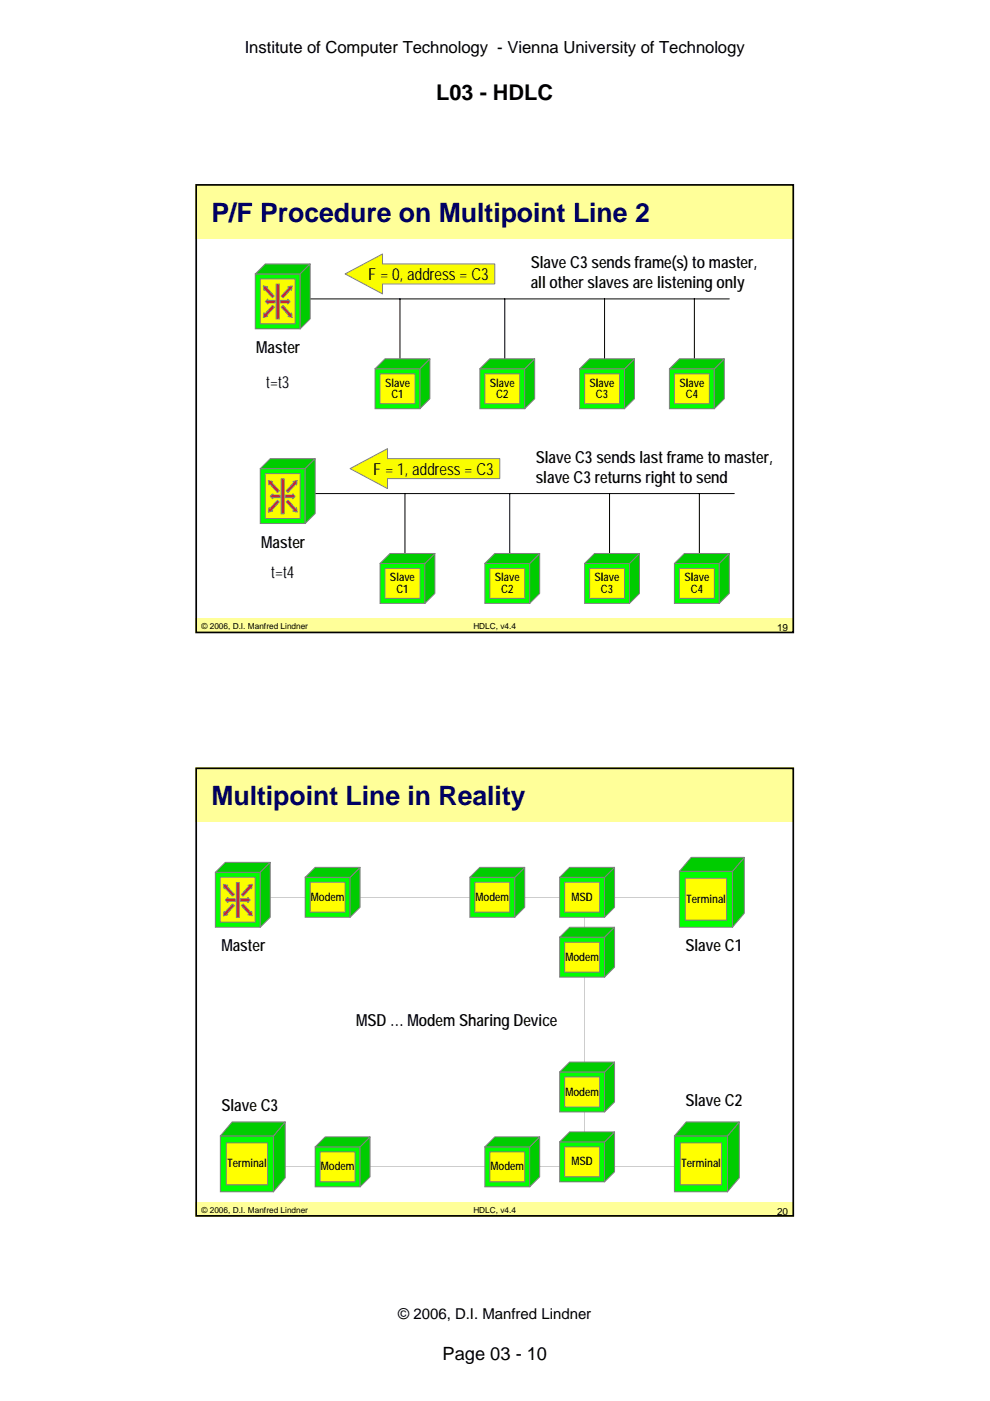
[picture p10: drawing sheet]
<svg xmlns="http://www.w3.org/2000/svg" width="210mm" height="297mm" viewBox="0 0 210 297" stroke-linecap="round" stroke-linejoin="round" font-family="sans-serif">
<g fill="#ff9">
<path d="M41.4 39h127v11.7h-127z"/>
<path d="M41.4 131.1h127v3.2h-127z"/>
</g>
<path d="M65.8 63.4h88.9M84.8 63.4v12.7M107.1 63.4v12.7M128.2 63.4v12.7M147.3 63.4v12.7" fill="none" stroke="#000" stroke-width=".21"/>
<path d="M79.5 78.2h9.6v8.5h-9.6z" fill="#0f0"/>
<path d="M79.5 78.2h9.6v8.5h-9.6z" fill="none" stroke="#808080" stroke-width=".21"/>
<path d="M80.6 79.2h7.4v6.4h-7.4z" fill="#ff0"/>
<path d="M80.6 79.2h7.4v6.4h-7.4z" fill="none" stroke="#808080" stroke-width=".21"/>
<path d="M89.1 78.2l2.1-2.1v8.4l-2.1 2.2z" fill-rule="evenodd" fill="#0c0"/>
<path d="M89.1 78.2l2.1-2.1v8.4l-2.1 2.2z" fill="none" stroke="#808080" stroke-width=".21"/>
<path d="M79.5 78.2l2.2-2.1h9.5l-2.1 2.1z" fill-rule="evenodd" fill="#0c0"/>
<path d="M79.5 78.2l2.2-2.1h9.5l-2.1 2.1z" fill="none" stroke="#808080" stroke-width=".21"/>
<path d="M54.1 58.1h9.6v11.6h-9.6z" fill="#0f0"/>
<path d="M54.1 58.1h9.6v11.6h-9.6z" fill="none" stroke="#808080" stroke-width=".21"/>
<path d="M55.2 59.1h7.4v9.6h-7.4z" fill="#fafd00"/>
<path d="M55.2 59.1h7.4v9.6h-7.4z" fill="none" stroke="#808080" stroke-width=".21"/>
<path d="M58.6 60.2h.6v7.4h-.6z" fill="#fc0128"/>
<path d="M58.6 60.2h.6v7.4h-.6z" fill="none" stroke="#808080" stroke-width=".21"/>
<path d="M56.8 63.4v.3h1.6v.5h-1.6v.3l-.5-.6z" fill-rule="evenodd" fill="#fc0128"/>
<path d="M56.8 63.4v.3h1.6v.5h-1.6v.3l-.5-.6z" fill="none" stroke="#808080" stroke-width=".21"/>
<path d="M59.4 63.7h1.6v-.3l.6 .5-.6 .6v-.3h-1.6z" fill-rule="evenodd" fill="#fc0128"/>
<path d="M59.4 63.7h1.6v-.3l.6 .5-.6 .6v-.3h-1.6z" fill="none" stroke="#808080" stroke-width=".21"/>
<path d="M56 66.4l.2 .1 1.6-1.7 .4 .3-1.6 1.8 .2 .2-.9 .2z" fill-rule="evenodd" fill="#fc0128"/>
<path d="M56 66.4l.2 .1 1.6-1.7 .4 .3-1.6 1.8 .2 .2-.9 .2z" fill="none" stroke="#808080" stroke-width=".21"/>
<path d="M59.6 65.1l.4-.3 1.6 1.7 .2-.1 .2 .9-1-.2 .3-.2z" fill-rule="evenodd" fill="#fc0128"/>
<path d="M59.6 65.1l.4-.3 1.6 1.7 .2-.1 .2 .9-1-.2 .3-.2z" fill="none" stroke="#808080" stroke-width=".21"/>
<path d="M55.9 60.6l.9 .2-.2 .2 1.6 1.8-.4 .3-1.6-1.7-.2 .2z" fill-rule="evenodd" fill="#fc0128"/>
<path d="M55.9 60.6l.9 .2-.2 .2 1.6 1.8-.4 .3-1.6-1.7-.2 .2z" fill="none" stroke="#808080" stroke-width=".21"/>
<path d="M61 60.8l1-.2-.2 1-.2-.2-1.6 1.7-.4-.3 1.7-1.8z" fill-rule="evenodd" fill="#fc0128"/>
<path d="M61 60.8l1-.2-.2 1-.2-.2-1.6 1.7-.4-.3 1.7-1.8z" fill="none" stroke="#808080" stroke-width=".21"/>
<path d="M56.3 56h9.5l-2.1 2.1h-9.6z" fill-rule="evenodd" fill="#0c0"/>
<path d="M56.3 56h9.5l-2.1 2.1h-9.6z" fill="none" stroke="#808080" stroke-width=".21"/>
<path d="M63.7 58.1l2.1-2.1v11.6l-2.1 2.1z" fill-rule="evenodd" fill="#0c0"/>
<path d="M63.7 58.1l2.1-2.1v11.6l-2.1 2.1z" fill="none" stroke="#808080" stroke-width=".21"/>
<path d="M73.2 58.1l7.9-4.3v2.2h23.8v4.2h-23.8v2.1z" fill-rule="evenodd" fill="#fafd00"/>
<path d="M73.2 58.1l7.9-4.3v2.2h23.8v4.2h-23.8v2.1z" fill="none" stroke="#808080" stroke-width=".21"/>
<path d="M101.8 78.2h9.5v8.5h-9.5z" fill="#0f0"/>
<path d="M101.8 78.2h9.5v8.5h-9.5z" fill="none" stroke="#808080" stroke-width=".21"/>
<path d="M102.8 79.2h7.4v6.4h-7.4z" fill="#ff0"/>
<path d="M102.8 79.2h7.4v6.4h-7.4z" fill="none" stroke="#808080" stroke-width=".21"/>
<path d="M111.3 78.2l2.1-2.1v8.4l-2.1 2.2z" fill-rule="evenodd" fill="#0c0"/>
<path d="M111.3 78.2l2.1-2.1v8.4l-2.1 2.2z" fill="none" stroke="#808080" stroke-width=".21"/>
<path d="M101.8 78.2l2.1-2.1h9.5l-2.1 2.1z" fill-rule="evenodd" fill="#0c0"/>
<path d="M101.8 78.2l2.1-2.1h9.5l-2.1 2.1z" fill="none" stroke="#808080" stroke-width=".21"/>
<path d="M122.9 78.2h9.6v8.5h-9.6z" fill="#0f0"/>
<path d="M122.9 78.2h9.6v8.5h-9.6z" fill="none" stroke="#808080" stroke-width=".21"/>
<path d="M124 79.2h7.4v6.4h-7.4z" fill="#ff0"/>
<path d="M124 79.2h7.4v6.4h-7.4z" fill="none" stroke="#808080" stroke-width=".21"/>
<path d="M132.5 78.2l2.1-2.1v8.4l-2.1 2.2z" fill-rule="evenodd" fill="#0c0"/>
<path d="M132.5 78.2l2.1-2.1v8.4l-2.1 2.2z" fill="none" stroke="#808080" stroke-width=".21"/>
<path d="M122.9 78.2l2.2-2.1h9.5l-2.1 2.1z" fill-rule="evenodd" fill="#0c0"/>
<path d="M122.9 78.2l2.2-2.1h9.5l-2.1 2.1z" fill="none" stroke="#808080" stroke-width=".21"/>
<path d="M142 78.2h9.5v8.5h-9.5z" fill="#0f0"/>
<path d="M142 78.2h9.5v8.5h-9.5z" fill="none" stroke="#808080" stroke-width=".21"/>
<path d="M143 79.2h7.5v6.4h-7.5z" fill="#ff0"/>
<path d="M143 79.2h7.5v6.4h-7.5z" fill="none" stroke="#808080" stroke-width=".21"/>
<path d="M151.5 78.2l2.1-2.1v8.4l-2.1 2.2z" fill-rule="evenodd" fill="#0c0"/>
<path d="M151.5 78.2l2.1-2.1v8.4l-2.1 2.2z" fill="none" stroke="#808080" stroke-width=".21"/>
<path d="M142 78.2l2.1-2.1h9.5l-2.1 2.1z" fill-rule="evenodd" fill="#0c0"/>
<path d="M142 78.2l2.1-2.1h9.5l-2.1 2.1z" fill="none" stroke="#808080" stroke-width=".21"/>
<path d="M66.8 104.6h88.9M85.9 104.6v12.7M108.1 104.6v12.7M129.3 104.6v12.7M148.3 104.6v12.7" fill="none" stroke="#000" stroke-width=".21"/>
<path d="M80.6 119.5h9.5v8.4h-9.5z" fill="#0f0"/>
<path d="M80.6 119.5h9.5v8.4h-9.5z" fill="none" stroke="#808080" stroke-width=".21"/>
<path d="M81.7 120.5h7.4v6.4h-7.4z" fill="#ff0"/>
<path d="M81.7 120.5h7.4v6.4h-7.4z" fill="none" stroke="#808080" stroke-width=".21"/>
<path d="M90.1 119.5l2.1-2.2v8.5l-2.1 2.1z" fill-rule="evenodd" fill="#0c0"/>
<path d="M90.1 119.5l2.1-2.2v8.5l-2.1 2.1z" fill="none" stroke="#808080" stroke-width=".21"/>
<path d="M80.6 119.5l2.1-2.2h9.5l-2.1 2.2z" fill-rule="evenodd" fill="#0c0"/>
<path d="M80.6 119.5l2.1-2.2h9.5l-2.1 2.2z" fill="none" stroke="#808080" stroke-width=".21"/>
<path d="M55.2 99.4h9.5v11.6h-9.5z" fill="#0f0"/>
<path d="M55.2 99.4h9.5v11.6h-9.5z" fill="none" stroke="#808080" stroke-width=".21"/>
<path d="M56.3 100.4h7.4v9.5h-7.4z" fill="#fafd00"/>
<path d="M56.3 100.4h7.4v9.5h-7.4z" fill="none" stroke="#808080" stroke-width=".21"/>
<path d="M59.6 101.5h.7v7.4h-.7z" fill="#fc0128"/>
<path d="M59.6 101.5h.7v7.4h-.7z" fill="none" stroke="#808080" stroke-width=".21"/>
<path d="M57.8 104.7v.3h1.6v.5h-1.6v.2l-.5-.5z" fill-rule="evenodd" fill="#fc0128"/>
<path d="M57.8 104.7v.3h1.6v.5h-1.6v.2l-.5-.5z" fill="none" stroke="#808080" stroke-width=".21"/>
<path d="M60.5 105h1.6v-.3l.5 .5-.5 .5v-.2h-1.6z" fill-rule="evenodd" fill="#fc0128"/>
<path d="M60.5 105h1.6v-.3l.5 .5-.5 .5v-.2h-1.6z" fill="none" stroke="#808080" stroke-width=".21"/>
<path d="M57 107.6l.3 .2 1.5-1.8 .4 .4-1.6 1.8 .2 .2-.9 .2z" fill-rule="evenodd" fill="#fc0128"/>
<path d="M57 107.6l.3 .2 1.5-1.8 .4 .4-1.6 1.8 .2 .2-.9 .2z" fill="none" stroke="#808080" stroke-width=".21"/>
<path d="M60.7 106.4l.4-.4 1.6 1.8 .2-.2 .1 1-.9-.2 .2-.2z" fill-rule="evenodd" fill="#fc0128"/>
<path d="M60.7 106.4l.4-.4 1.6 1.8 .2-.2 .1 1-.9-.2 .2-.2z" fill="none" stroke="#808080" stroke-width=".21"/>
<path d="M56.9 101.9l.9 .2-.2 .2 1.6 1.8-.4 .3-1.5-1.7-.3 .1z" fill-rule="evenodd" fill="#fc0128"/>
<path d="M56.9 101.9l.9 .2-.2 .2 1.6 1.8-.4 .3-1.5-1.7-.3 .1z" fill="none" stroke="#808080" stroke-width=".21"/>
<path d="M62.1 102.1l.9-.2-.1 .9-.2-.1-1.6 1.7-.4-.3 1.6-1.8z" fill-rule="evenodd" fill="#fc0128"/>
<path d="M62.1 102.1l.9-.2-.1 .9-.2-.1-1.6 1.7-.4-.3 1.6-1.8z" fill="none" stroke="#808080" stroke-width=".21"/>
<path d="M55.2 99.4l2.1-2.2h9.5l-2.1 2.2z" fill-rule="evenodd" fill="#0c0"/>
<path d="M55.2 99.4l2.1-2.2h9.5l-2.1 2.2z" fill="none" stroke="#808080" stroke-width=".21"/>
<path d="M64.7 99.4l2.1-2.2v11.7l-2.1 2.1z" fill-rule="evenodd" fill="#0c0"/>
<path d="M64.7 99.4l2.1-2.2v11.7l-2.1 2.1z" fill="none" stroke="#808080" stroke-width=".21"/>
<path d="M102.8 119.5h9.6v8.4h-9.6z" fill="#0f0"/>
<path d="M102.8 119.5h9.6v8.4h-9.6z" fill="none" stroke="#808080" stroke-width=".21"/>
<path d="M103.9 120.5h7.4v6.4h-7.4z" fill="#ff0"/>
<path d="M103.9 120.5h7.4v6.4h-7.4z" fill="none" stroke="#808080" stroke-width=".21"/>
<path d="M114.5 117.3v8.5l-2.1 2.1v-8.4z" fill-rule="evenodd" fill="#0c0"/>
<path d="M114.5 117.3v8.5l-2.1 2.1v-8.4z" fill="none" stroke="#808080" stroke-width=".21"/>
<path d="M102.8 119.5l2.1-2.2h9.6l-2.1 2.2z" fill-rule="evenodd" fill="#0c0"/>
<path d="M102.8 119.5l2.1-2.2h9.6l-2.1 2.2z" fill="none" stroke="#808080" stroke-width=".21"/>
<path d="M124 119.5h9.5v8.4h-9.5z" fill="#0f0"/>
<path d="M124 119.5h9.5v8.4h-9.5z" fill="none" stroke="#808080" stroke-width=".21"/>
<path d="M125.1 120.5h7.4v6.4h-7.4z" fill="#ff0"/>
<path d="M125.1 120.5h7.4v6.4h-7.4z" fill="none" stroke="#808080" stroke-width=".21"/>
<path d="M135.6 117.3v8.5l-2.1 2.1v-8.4z" fill-rule="evenodd" fill="#0c0"/>
<path d="M135.6 117.3v8.5l-2.1 2.1v-8.4z" fill="none" stroke="#808080" stroke-width=".21"/>
<path d="M124 119.5l2.1-2.2h9.5l-2.1 2.2z" fill-rule="evenodd" fill="#0c0"/>
<path d="M124 119.5l2.1-2.2h9.5l-2.1 2.2z" fill="none" stroke="#808080" stroke-width=".21"/>
<path d="M143 119.5h9.6v8.4h-9.6z" fill="#0f0"/>
<path d="M143 119.5h9.6v8.4h-9.6z" fill="none" stroke="#808080" stroke-width=".21"/>
<path d="M144.1 120.5h7.4v6.4h-7.4z" fill="#ff0"/>
<path d="M144.1 120.5h7.4v6.4h-7.4z" fill="none" stroke="#808080" stroke-width=".21"/>
<path d="M152.6 119.5l2.1-2.2v8.5l-2.1 2.1z" fill-rule="evenodd" fill="#0c0"/>
<path d="M152.6 119.5l2.1-2.2v8.5l-2.1 2.1z" fill="none" stroke="#808080" stroke-width=".21"/>
<path d="M143 119.5l2.2-2.2h9.5l-2.1 2.2z" fill-rule="evenodd" fill="#0c0"/>
<path d="M143 119.5l2.2-2.2h9.5l-2.1 2.2z" fill="none" stroke="#808080" stroke-width=".21"/>
<path d="M74.3 99.4l7.9-4.3v2.1h23.8v4.3h-23.8v2.1z" fill-rule="evenodd" fill="#fafd00"/>
<path d="M74.3 99.4l7.9-4.3v2.1h23.8v4.3h-23.8v2.1z" fill="none" stroke="#808080" stroke-width=".21"/>
<path d="M41.6 39.2h126.7v94.9h-126.7z" fill="none" stroke="#000" stroke-width=".36"/>
<path d="M41.4 162.7h127v95.3h-127z" fill="#fff"/>
<g fill="#ff9">
<path d="M41.4 162.7h127v11.7h-127z"/>
<path d="M41.4 254.8h127v3.2h-127z"/>
</g>
<g fill="#000">
<path d="M57.3 190.2h88.1zM145.2 189.7l1 .5-1 .6z"/>
<path d="M58.4 247.4h88zM146.2 246.9l1.1 .5-1.1 .5z"/>
<path d="M124 191.1v57.4zM124 190.2l.5 1.1h-1z"/>
</g>
<path d="M64.7 186h9.6v8.5h-9.6z" fill="#0f0"/>
<path d="M64.7 186h9.6v8.5h-9.6z" fill="none" stroke="#808080" stroke-width=".21"/>
<path d="M65.8 187.1h7.4v6.3h-7.4z" fill="#ff0"/>
<path d="M65.8 187.1h7.4v6.3h-7.4z" fill="none" stroke="#808080" stroke-width=".21"/>
<path d="M76.4 183.9v8.5l-2.1 2.1v-8.5z" fill-rule="evenodd" fill="#0c0"/>
<path d="M76.4 183.9v8.5l-2.1 2.1v-8.5z" fill="none" stroke="#808080" stroke-width=".21"/>
<path d="M64.7 186l2.1-2.1h9.6l-2.1 2.1z" fill-rule="evenodd" fill="#0c0"/>
<path d="M64.7 186l2.1-2.1h9.6l-2.1 2.1z" fill="none" stroke="#808080" stroke-width=".21"/>
<path d="M45.7 185h9.5v11.6h-9.5z" fill="#0f0"/>
<path d="M45.7 185h9.5v11.6h-9.5z" fill="none" stroke="#808080" stroke-width=".21"/>
<path d="M46.7 186h7.4v9.5h-7.4z" fill="#fafd00"/>
<path d="M46.7 186h7.4v9.5h-7.4z" fill="none" stroke="#808080" stroke-width=".21"/>
<path d="M50.1 187.1h.6v7.4h-.6z" fill="#fc0128"/>
<path d="M50.1 187.1h.6v7.4h-.6z" fill="none" stroke="#808080" stroke-width=".21"/>
<path d="M48.3 190.3v.3h1.6v.5h-1.6v.2l-.5-.5z" fill-rule="evenodd" fill="#fc0128"/>
<path d="M48.3 190.3v.3h1.6v.5h-1.6v.2l-.5-.5z" fill="none" stroke="#808080" stroke-width=".21"/>
<path d="M51 190.6h1.6v-.3l.5 .5-.5 .5v-.2h-1.6z" fill-rule="evenodd" fill="#fc0128"/>
<path d="M51 190.6h1.6v-.3l.5 .5-.5 .5v-.2h-1.6z" fill="none" stroke="#808080" stroke-width=".21"/>
<path d="M47.5 193.2l.2 .2 1.6-1.8 .4 .4-1.6 1.8 .2 .2-.9 .2z" fill-rule="evenodd" fill="#fc0128"/>
<path d="M47.5 193.2l.2 .2 1.6-1.8 .4 .4-1.6 1.8 .2 .2-.9 .2z" fill="none" stroke="#808080" stroke-width=".21"/>
<path d="M51.2 192l.4-.4 1.6 1.8 .2-.2 .1 1-.9-.2 .2-.2z" fill-rule="evenodd" fill="#fc0128"/>
<path d="M51.2 192l.4-.4 1.6 1.8 .2-.2 .1 1-.9-.2 .2-.2z" fill="none" stroke="#808080" stroke-width=".21"/>
<path d="M47.4 187.5l.9 .2-.2 .2 1.6 1.8-.4 .3-1.6-1.7-.2 .1z" fill-rule="evenodd" fill="#fc0128"/>
<path d="M47.4 187.5l.9 .2-.2 .2 1.6 1.8-.4 .3-1.6-1.7-.2 .1z" fill="none" stroke="#808080" stroke-width=".21"/>
<path d="M52.6 187.7l.9-.2-.1 .9-.2-.1-1.6 1.7-.4-.3 1.6-1.8z" fill-rule="evenodd" fill="#fc0128"/>
<path d="M52.6 187.7l.9-.2-.1 .9-.2-.1-1.6 1.7-.4-.3 1.6-1.8z" fill="none" stroke="#808080" stroke-width=".21"/>
<path d="M47.8 182.8h9.5l-2.1 2.2h-9.5z" fill-rule="evenodd" fill="#0c0"/>
<path d="M47.8 182.8h9.5l-2.1 2.2h-9.5z" fill="none" stroke="#808080" stroke-width=".21"/>
<path d="M57.3 182.8v11.7l-2.1 2.1v-11.6z" fill-rule="evenodd" fill="#0c0"/>
<path d="M57.3 182.8v11.7l-2.1 2.1v-11.6z" fill="none" stroke="#808080" stroke-width=".21"/>
<path d="M99.7 186h9.5v8.5h-9.5z" fill="#0f0"/>
<path d="M99.7 186h9.5v8.5h-9.5z" fill="none" stroke="#808080" stroke-width=".21"/>
<path d="M100.7 187.1h7.4v6.3h-7.4z" fill="#ff0"/>
<path d="M100.7 187.1h7.4v6.3h-7.4z" fill="none" stroke="#808080" stroke-width=".21"/>
<path d="M109.2 186l2.1-2.1v8.5l-2.1 2.1z" fill-rule="evenodd" fill="#0c0"/>
<path d="M109.2 186l2.1-2.1v8.5l-2.1 2.1z" fill="none" stroke="#808080" stroke-width=".21"/>
<path d="M101.8 183.9h9.5l-2.1 2.1h-9.5z" fill-rule="evenodd" fill="#0c0"/>
<path d="M101.8 183.9h9.5l-2.1 2.1h-9.5z" fill="none" stroke="#808080" stroke-width=".21"/>
<path d="M118.7 186h9.5v8.5h-9.5z" fill="#0f0"/>
<path d="M118.7 186h9.5v8.5h-9.5z" fill="none" stroke="#808080" stroke-width=".21"/>
<path d="M119.8 187.1h7.4v6.3h-7.4z" fill="#ff0"/>
<path d="M119.8 187.1h7.4v6.3h-7.4z" fill="none" stroke="#808080" stroke-width=".21"/>
<path d="M128.2 186l2.1-2.1v8.5l-2.1 2.1z" fill-rule="evenodd" fill="#0c0"/>
<path d="M128.2 186l2.1-2.1v8.5l-2.1 2.1z" fill="none" stroke="#808080" stroke-width=".21"/>
<path d="M118.7 186l2.1-2.1h9.5l-2.1 2.1z" fill-rule="evenodd" fill="#0c0"/>
<path d="M118.7 186l2.1-2.1h9.5l-2.1 2.1z" fill="none" stroke="#808080" stroke-width=".21"/>
<path d="M118.7 198.7h9.5v8.5h-9.5z" fill="#0f0"/>
<path d="M118.7 198.7h9.5v8.5h-9.5z" fill="none" stroke="#808080" stroke-width=".21"/>
<path d="M119.8 199.8h7.4v6.3h-7.4z" fill="#ff0"/>
<path d="M119.8 199.8h7.4v6.3h-7.4z" fill="none" stroke="#808080" stroke-width=".21"/>
<path d="M128.2 198.7l2.1-2.1v8.5l-2.1 2.1z" fill-rule="evenodd" fill="#0c0"/>
<path d="M128.2 198.7l2.1-2.1v8.5l-2.1 2.1z" fill="none" stroke="#808080" stroke-width=".21"/>
<path d="M118.7 198.7l2.1-2.1h9.5l-2.1 2.1z" fill-rule="evenodd" fill="#0c0"/>
<path d="M118.7 198.7l2.1-2.1h9.5l-2.1 2.1z" fill="none" stroke="#808080" stroke-width=".21"/>
<path d="M118.7 227.3h9.5v8.5h-9.5z" fill="#0f0"/>
<path d="M118.7 227.3h9.5v8.5h-9.5z" fill="none" stroke="#808080" stroke-width=".21"/>
<path d="M119.8 228.3h7.4v6.4h-7.4z" fill="#ff0"/>
<path d="M119.8 228.3h7.4v6.4h-7.4z" fill="none" stroke="#808080" stroke-width=".21"/>
<path d="M128.2 227.3l2.1-2.1v8.4l-2.1 2.2z" fill-rule="evenodd" fill="#0c0"/>
<path d="M128.2 227.3l2.1-2.1v8.4l-2.1 2.2z" fill="none" stroke="#808080" stroke-width=".21"/>
<path d="M118.7 227.3l2.1-2.1h9.5l-2.1 2.1z" fill-rule="evenodd" fill="#0c0"/>
<path d="M118.7 227.3l2.1-2.1h9.5l-2.1 2.1z" fill="none" stroke="#808080" stroke-width=".21"/>
<path d="M118.7 242.1h9.5v8.5h-9.5z" fill="#0f0"/>
<path d="M118.7 242.1h9.5v8.5h-9.5z" fill="none" stroke="#808080" stroke-width=".21"/>
<path d="M119.8 243.2h7.4v6.3h-7.4z" fill="#ff0"/>
<path d="M119.8 243.2h7.4v6.3h-7.4z" fill="none" stroke="#808080" stroke-width=".21"/>
<path d="M128.2 242.1l2.1-2.1v8.5l-2.1 2.1z" fill-rule="evenodd" fill="#0c0"/>
<path d="M128.2 242.1l2.1-2.1v8.5l-2.1 2.1z" fill="none" stroke="#808080" stroke-width=".21"/>
<path d="M118.7 242.1l2.1-2.1h9.5l-2.1 2.1z" fill-rule="evenodd" fill="#0c0"/>
<path d="M118.7 242.1l2.1-2.1h9.5l-2.1 2.1z" fill="none" stroke="#808080" stroke-width=".21"/>
<path d="M144.1 184.7h11.3v11.9h-11.3z" fill="#0f0"/>
<path d="M144.1 184.7h11.3v11.9h-11.3z" fill="none" stroke="#808080" stroke-width=".21"/>
<path d="M145.4 186.2h8.7v8.9h-8.7z" fill="#ff0"/>
<path d="M145.4 186.2h8.7v8.9h-8.7z" fill="none" stroke="#808080" stroke-width=".21"/>
<path d="M157.9 181.8v11.8l-2.5 3v-11.9z" fill-rule="evenodd" fill="#0c0"/>
<path d="M157.9 181.8v11.8l-2.5 3v-11.9z" fill="none" stroke="#808080" stroke-width=".21"/>
<path d="M146.6 181.8h11.3l-2.5 2.9h-11.3z" fill-rule="evenodd" fill="#0c0"/>
<path d="M146.6 181.8h11.3l-2.5 2.9h-11.3z" fill="none" stroke="#808080" stroke-width=".21"/>
<path d="M143 240.8h11.3v11.9h-11.3z" fill="#0f0"/>
<path d="M143 240.8h11.3v11.9h-11.3z" fill="none" stroke="#808080" stroke-width=".21"/>
<path d="M144.3 242.3h8.8v8.9h-8.8z" fill="#ff0"/>
<path d="M144.3 242.3h8.8v8.9h-8.8z" fill="none" stroke="#808080" stroke-width=".21"/>
<path d="M156.8 237.9v11.8l-2.5 3v-11.9z" fill-rule="evenodd" fill="#0c0"/>
<path d="M156.8 237.9v11.8l-2.5 3v-11.9z" fill="none" stroke="#808080" stroke-width=".21"/>
<path d="M145.5 237.9h11.3l-2.5 2.9h-11.3z" fill-rule="evenodd" fill="#0c0"/>
<path d="M145.5 237.9h11.3l-2.5 2.9h-11.3z" fill="none" stroke="#808080" stroke-width=".21"/>
<path d="M102.8 243.2h9.6v8.4h-9.6z" fill="#0f0"/>
<path d="M102.8 243.2h9.6v8.4h-9.6z" fill="none" stroke="#808080" stroke-width=".21"/>
<path d="M103.9 244.2h7.4v6.4h-7.4z" fill="#ff0"/>
<path d="M103.9 244.2h7.4v6.4h-7.4z" fill="none" stroke="#808080" stroke-width=".21"/>
<path d="M114.5 241v8.5l-2.1 2.1v-8.4z" fill-rule="evenodd" fill="#0c0"/>
<path d="M114.5 241v8.5l-2.1 2.1v-8.4z" fill="none" stroke="#808080" stroke-width=".21"/>
<path d="M102.8 243.2l2.1-2.2h9.6l-2.1 2.2z" fill-rule="evenodd" fill="#0c0"/>
<path d="M102.8 243.2l2.1-2.2h9.6l-2.1 2.2z" fill="none" stroke="#808080" stroke-width=".21"/>
<path d="M66.8 243.2h9.6v8.4h-9.6z" fill="#0f0"/>
<path d="M66.8 243.2h9.6v8.4h-9.6z" fill="none" stroke="#808080" stroke-width=".21"/>
<path d="M67.9 244.2h7.4v6.4h-7.4z" fill="#ff0"/>
<path d="M67.9 244.2h7.4v6.4h-7.4z" fill="none" stroke="#808080" stroke-width=".21"/>
<path d="M76.4 243.2l2.1-2.2v8.5l-2.1 2.1z" fill-rule="evenodd" fill="#0c0"/>
<path d="M76.4 243.2l2.1-2.2v8.5l-2.1 2.1z" fill="none" stroke="#808080" stroke-width=".21"/>
<path d="M66.8 243.2l2.2-2.2h9.5l-2.1 2.2z" fill-rule="evenodd" fill="#0c0"/>
<path d="M66.8 243.2l2.2-2.2h9.5l-2.1 2.2z" fill="none" stroke="#808080" stroke-width=".21"/>
<path d="M46.7 240.8h11.3v11.9h-11.3z" fill="#0f0"/>
<path d="M46.7 240.8h11.3v11.9h-11.3z" fill="none" stroke="#808080" stroke-width=".21"/>
<path d="M48 242.3h8.7v8.9h-8.7z" fill="#ff0"/>
<path d="M48 242.3h8.7v8.9h-8.7z" fill="none" stroke="#808080" stroke-width=".21"/>
<path d="M60.5 237.9v11.8l-2.5 3v-11.9z" fill-rule="evenodd" fill="#0c0"/>
<path d="M60.5 237.9v11.8l-2.5 3v-11.9z" fill="none" stroke="#808080" stroke-width=".21"/>
<path d="M49.2 237.9h11.3l-2.5 2.9h-11.3z" fill-rule="evenodd" fill="#0c0"/>
<path d="M49.2 237.9h11.3l-2.5 2.9h-11.3z" fill="none" stroke="#808080" stroke-width=".21"/>
<path d="M41.6 162.9h126.7v94.9h-126.7z" fill="none" stroke="#000" stroke-width=".36"/>
<g font-size="5.7" fill="#000065">
<text x="44.8" y="47.1">P/F Procedure on Multipoint Line 2</text>
<text x="44.8" y="170.8">Multipoint Line in Reality</text>
</g>
<text font-size="4.6" x="92.5" y="21.3">L03 - HDLC</text>
<text font-size="3.9" x="93.9" y="288.4">Page 03 - 10</text>
<g font-size="3.5">
<text x="51.9" y="11.2">Institute of Computer Technology - Vienna University of Technology</text>
<text x="78.1" y="59.4">F = 0, address = C3</text>
<text x="112.6" y="56.9">Slave C3 sends frame(s) to master,</text>
<text x="112.6" y="61.1">all other slaves are listening only</text>
<text x="54.4" y="74.8">Master</text>
<text x="56.5" y="82.3">t=t3</text>
<text x="79.2" y="100.7">F = 1, address = C3</text>
<text x="113.6" y="98.1">Slave C3 sends last frame to master,</text>
<text x="113.6" y="102.4">slave C3 returns right to send</text>
<text x="55.4" y="116.1">Master</text>
<text x="57.5" y="122.5">t=t4</text>
<text x="46.9" y="201.7">Master</text>
<text x="145.4" y="201.7">SlaveC1</text>
<text x="75.5" y="217.6">MSD … Modem Sharing Device</text>
<text x="46.9" y="235.6">SlaveC3</text>
<text x="145.4" y="234.5">SlaveC2</text>
</g>
<text font-size="3.2" x="84.5" y="279.5">© 2006, D.I. Manfred Lindner</text>
<g font-size="2.5">
<text x="81.7" y="82">Slave</text>
<text x="103.9" y="82">Slave</text>
<text x="125.1" y="82">Slave</text>
<text x="144.1" y="82">Slave</text>
<text x="83" y="84.4">C1</text>
<text x="105.2" y="84.4">C2</text>
<text x="126.4" y="84.4">C3</text>
<text x="145.5" y="84.4">C4</text>
<text x="82.7" y="123.2">Slave</text>
<text x="84.1" y="125.7">C1</text>
<text x="104.9" y="123.2">Slave</text>
<text x="106.3" y="125.7">C2</text>
<text x="126.1" y="123.2">Slave</text>
<text x="127.5" y="125.7">C3</text>
<text x="145.2" y="123.2">Slave</text>
<text x="146.5" y="125.7">C4</text>
<text x="65.9" y="191">Modem</text>
<text x="100.9" y="191">Modem</text>
<text x="121.2" y="191">MSD</text>
<text x="145.5" y="191.4">Terminal</text>
<text x="119.9" y="203.7">Modem</text>
<text x="119.9" y="232.3">Modem</text>
<text x="48.2" y="247.5">Terminal</text>
<text x="68.1" y="248.2">Modem</text>
<text x="104" y="248.2">Modem</text>
<text x="121.2" y="247.1">MSD</text>
<text x="144.5" y="247.5">Terminal</text>
</g>
<g font-size="2.1">
<text x="164.8" y="133.8">19</text>
<text x="164.8" y="257.5">20</text>
</g>
<g font-size="1.8">
<text x="42.7" y="133.5">© 2006, D.I. Manfred Lindner</text>
<text x="100.4" y="133.5">HDLC, v4.4</text>
<text x="42.7" y="257.2">© 2006, D.I. Manfred Lindner</text>
<text x="100.4" y="257.2">HDLC, v4.4</text>
</g>
</svg>
